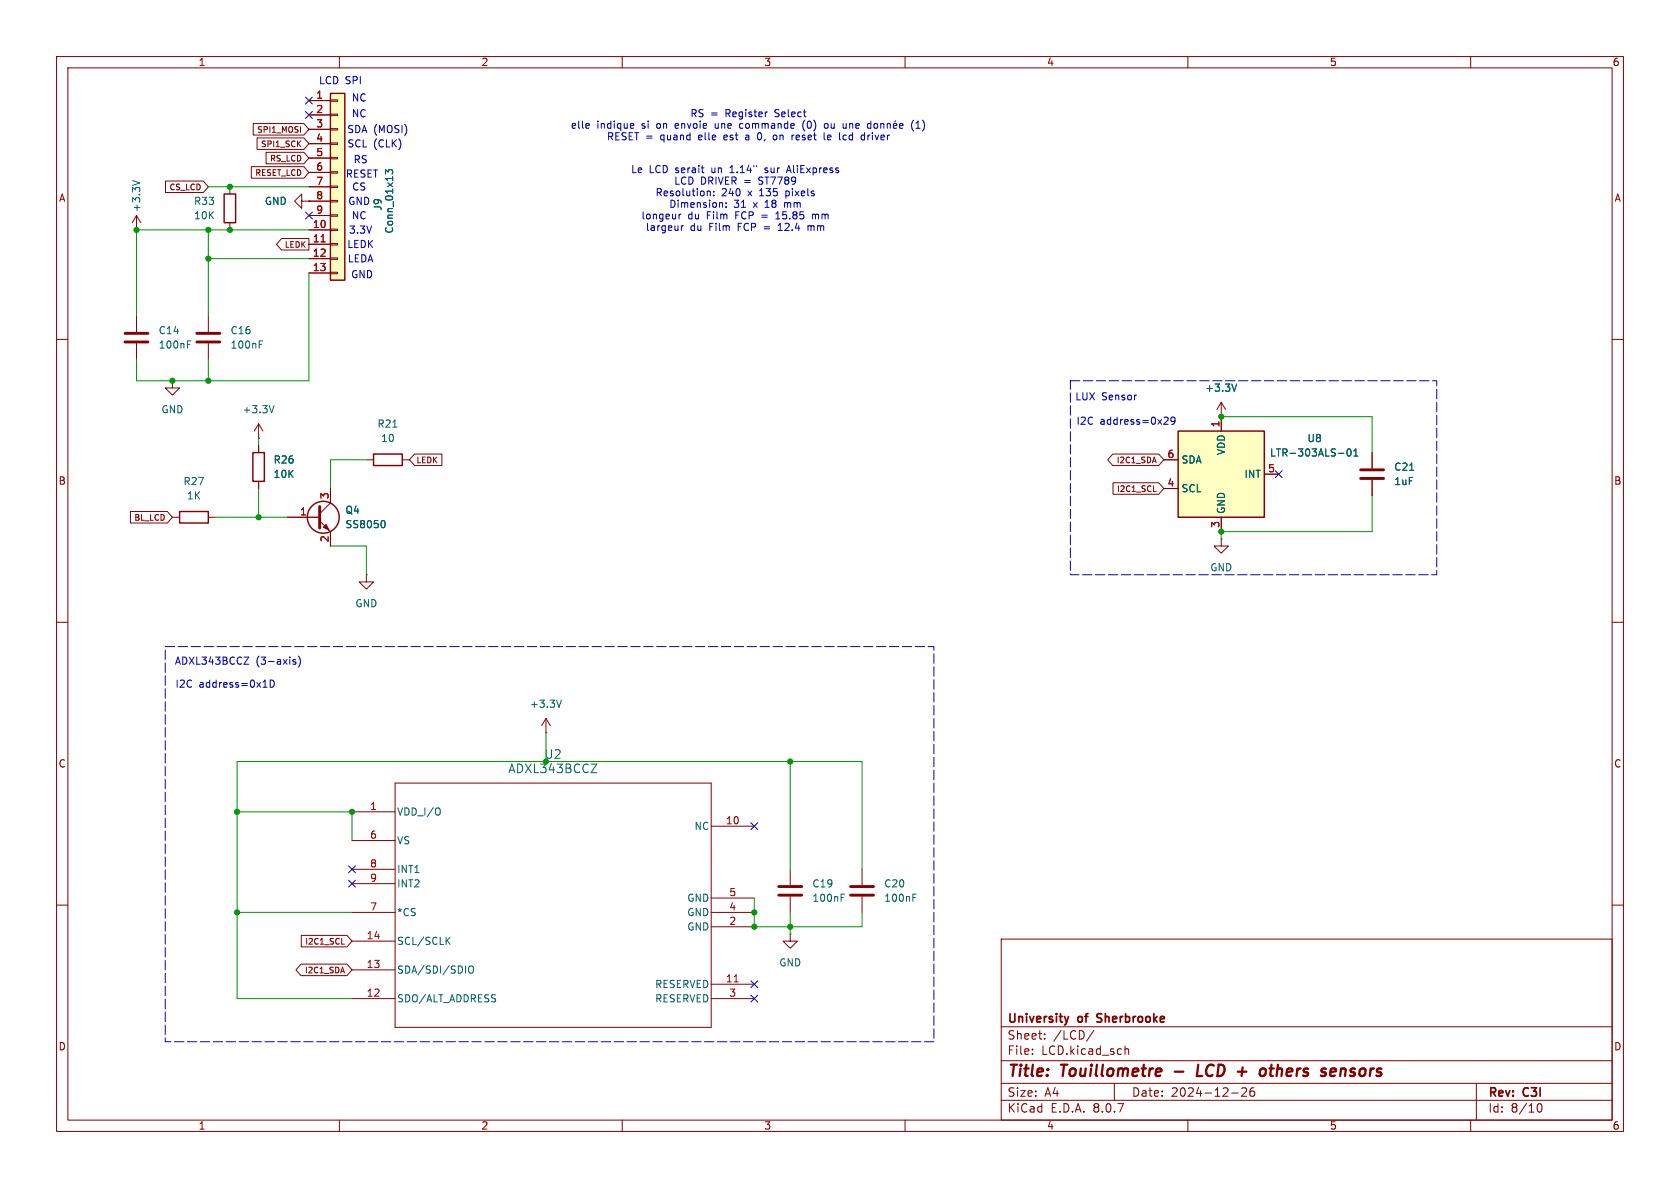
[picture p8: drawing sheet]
<svg xmlns="http://www.w3.org/2000/svg" width="297mm" height="210mm" viewBox="0 0 297 210" stroke-linecap="round" stroke-linejoin="round" font-family="sans-serif">
<g fill="none" stroke="#840000" stroke-width=".18">
<path d="M10 10h277v190h-277zM12 12h273v186h-273zM60 10v2M110 10v2M160 10v2M210 10v2M260 10v2M24.1 38.1v2.5M24.1 38.1l-.7 1.3M24.1 38.1l.8 1.3M40.6 33v1.3M40.6 39.4v1.2"/>
<path d="M53.3 35.6v-1.3l-1.2 1.3 1.2 1.2v-1.2h1.3M54.6 35.6h.1M24.1 40.6h.1M24.1 55.9v2.8M36.8 55.9v2.8M10 60h2M24.1 60.7v2.8M30.5 67.3v1.3h1.2l-1.2 1.3-1.3-1.3h1.3M30.5 67.3h.1M36.8 60.7v2.8M45.7 77.5h.1M45.7 74.9v2.6"/>
<path d="M45.7 78.7v1.3M45.7 74.9l-.7 1.3M45.7 74.9l.8 1.3M285 60h2M30.5 91.4h1.2M36.8 91.4h1.3M45.7 85.1v1.3M50.8 91.4h5.7M56.5 92.1l1.9 1.9v2.5M58.4 86.4v2.5l-1.9 1.9M64.8 81.3h1.2M71.1 81.3h1.3"/>
<path d="M10 110h2M64.8 101.6v1.3h1.2l-1.2 1.2-1.3-1.2h1.3M64.8 101.6h.1M285 110h2M10 160h2M177 166h108v32h-108zM285 160h2M60 198v2M110 198v2M160 198v2M177 194.5h108M177 191.5h108"/>
<path d="M177 187.5h108M177 181.5h108M182.5 186.3v.1M182.5 185.5v.1M184.7 183.6v.1M184.7 182.8v.1M193.4 182.1l-1.3 2M197 191.5v3M198.9 184.9v1.5M198.9 185.5l.2-.1 .4 .1v.9M210 198v2M217.7 193.2h1.2"/>
<path d="M219.5 192.4l.6-.1 .2 .1 .1 .3-.9 1.1h.9M221.7 192.3a.59 .59 0 0 0-.7 .6v.6l.1 .2 .4 .1 .2-.1 .1-.5-.1-.3h-.5l-.2 .3M260 198v2M261 191.5v6.5M271.7 195.7l.2-.5 .2-.1a.81 .81 0 0 1 .6 .6 .81 .81 0 0 1-.3 .8h-.4l-.3-.5"/>
</g>
<path d="M207.7 189.4h1.5M211.8 188.2l-.2 2h.9M218.8 189.4h1.5M224.4 188.9h.8M224.8 188.2l-.2 1.7v.2l.4 .1M235.6 188.9l.5 .1 .1 .4-1 .1M236 190.1l-.6 .1" fill="none" stroke="#840000" stroke-width=".4"/>
<path d="M188.9 179.7l-.3 1M194 179.3v.5M193.9 180.6l.2 .1" fill="none" stroke="#840000" stroke-width=".3"/>
<g fill="none" stroke="#840000" stroke-width=".25">
<path d="M39.6 34.3h2.1v5.1h-2.1zM31.7 90.4h5.1v2.1h-5.1zM44.7 80h2v5.1h-2zM66 80.3h5.1v2h-5.1z"/>
<circle cx="57.1" cy="91.4" r="2.82"/>
</g>
<path d="M23.4 31.9l1.3 .4M33.1 60.9h.5M33.1 60.3h.6M45.8 60.9h.5M45.8 60.3h.6M48.4 71.7l-.4 1.3M69.5 75.5h.7M67.8 92a.79 .79 0 0 1 0 1.3" fill="none" stroke="#006464" stroke-width=".18"/>
<path d="M22.1 58.9h4.1M34.8 58.9h4.1M22.1 60.5h4.1M34.8 60.5h4.1M56.5 89.5v3.8" fill="none" stroke="#840000" stroke-width=".51"/>
<path d="M57.1 93.2l.6-.5 .5 1z" fill="#840000" stroke="#840000" stroke-width=".18"/>
<path d="M58.4 16.5h2.6v33h-2.6z" fill="#ffffc2"/>
<g fill="none" stroke="#840000" stroke-width=".18">
<path d="M54.6 17.8h3.8M58.4 17.7h1.3v.2h-1.3zM54.6 20.3h3.8M54.6 22.9h3.8M54.6 25.4h3.8M54.6 27.9h3.8M54.6 30.5h3.8M54.6 33h3.8M54.6 35.6h3.8M54.6 38.1h3.8M58.4 38h1.3v.2h-1.3zM58.4 35.4h1.3v.3h-1.3z"/>
<path d="M58.4 32.9h1.3v.2h-1.3zM58.4 30.4h1.3v.2h-1.3zM58.4 27.8h1.3v.3h-1.3zM58.4 25.3h1.3v.2h-1.3zM58.4 22.7h1.3v.3h-1.3zM58.4 20.2h1.3v.2h-1.3zM54.6 40.6h3.8M54.6 43.2h3.8M54.6 45.7h3.8M54.6 48.3h3.8M58.4 48.1h1.3v.3h-1.3zM58.4 45.6h1.3v.2h-1.3z"/>
<path d="M58.4 43.1h1.3v.2h-1.3zM58.4 40.5h1.3v.3h-1.3zM215.9 73.7h.1M215.9 71.1l-.8 1.3M215.9 71.1v2.6M215.9 71.1l.8 1.3M215.9 95.3v1.2h1.3l-1.3 1.3-1.3-1.3h1.3M215.9 95.3h.1"/>
</g>
<path d="M58.4 16.5h2.6v33h-2.6z" fill="none" stroke="#840000" stroke-width=".25"/>
<path d="M56.8 42.8h.7" fill="none" stroke="#a90000" stroke-width=".18"/>
<path d="M68.1 30.8v-.8l.5 .4 .1-.4h.6l.1 .2-.1 .6M218.6 67.9l-.4 1.3" fill="none" stroke="#006464" stroke-width=".18"/>
<path d="M208.3 76.2h15.2v15.2h-15.2z" fill="#ffffc2"/>
<path d="M208.3 76.2h15.2v15.2h-15.2z" fill="none" stroke="#840000" stroke-width=".25"/>
<g fill="none" stroke="#840000" stroke-width=".18">
<path d="M54.6 17.8h3.8M29.3 32h6.6l.9 1-.9 1h-6.6zM44.4 29.5h9.3l.9 1-.9 1h-9.3zM44.8 21.8h8.9l.9 1.1-.9 1h-8.9zM45.4 24.4h8.3l.9 1-.9 1h-8.3zM47 26.9h6.7l.9 1-.9 1.1h-6.7zM54.6 35.6h.1M54.6 20.3h3.8M54.6 22.9h3.8M54.6 25.4h3.8M54.6 27.9h3.8M54.6 30.5h3.8"/>
<path d="M54.6 33h3.8M54.6 35.6h3.8M54.6 38.1h3.8M49.8 42.2h4.8v2h-4.8l-.9-1zM54.6 40.6h3.8M54.6 43.2h3.8M54.6 45.7h3.8M54.6 48.3h3.8M45.7 78.7v1.3M215.9 73.7h.1M215.9 73.7v2.5M23.1 90.4h6.5l.9 1-.9 1.1h-6.5z"/>
<path d="M45.7 85.1v1.3M50.8 91.4h5.7M58.4 86.4v2.5M58.4 94v2.5M73.3 80.3h4.8v2h-4.8l-.9-1zM196.7 80.3h8.2l.8 1-.8 1h-8.2l-.9-1zM196.8 85.3h8.1l.8 1.1-.8 1h-8.1zM203.9 86.9h.5M205.7 86.4h2.6M205.7 81.3h2.6M215.9 91.4v2.6M223.5 83.8h2.6"/>
<path d="M242.6 80v2.8M242.6 84.8v2.8M69.8 138.4h55.9v43.2h-55.9zM96.5 129.5h.1M96.5 127l-.7 1.3M96.5 127v2.5M96.5 127l.8 1.3M62.2 143.5h7.6M62.2 148.6h7.6M62.2 153.7h7.6M62.2 156.2h7.6M125.7 146.1h7.6"/>
<path d="M125.7 158.8h7.6M139.7 153.7v2.8M139.7 158.5v2.8M152.4 153.7v2.8M152.4 158.5v2.8M53.2 170.4h8.1l.9 1.1-.9 1h-8.1l-.9-1zM53.3 165.4h8l.9 1-.9 1h-8zM60.4 166.9h.5M62.2 176.5h7.6M62.2 171.5h7.6M62.2 166.4h7.6M62.2 161.3h7.6"/>
<path d="M125.7 174h7.6M125.7 176.5h7.6M125.7 163.8h7.6M125.7 161.3h7.6M139.7 165.1v1.3h1.3l-1.3 1.2-1.3-1.2h1.3M139.7 165.1h.1"/>
</g>
<g fill="none" stroke="#006464" stroke-width=".18">
<path d="M68.1 30.8v-.8l.5 .4 .1-.4h.6l.1 .2-.1 .6M218.6 67.9l-.4 1.3M238.3 79.4h.1a.68 .68 0 0 1 .5 .6 .68 .68 0 0 1-.5 .6 .84 .84 0 0 1-.1-1.2zM239.3 79.7l.4-.3v1.2M67.8 92a.79 .79 0 0 1 0 1.3M236.6 80.1h1M239.3 80.6h.8M249.2 83.1h.7M99.2 123.8l-.4 1.2M104.5 135.1h1l-1 1.5h1M77.6 142.9a.9 .9 0 0 1 0 1.1M148.7 158.7h.4"/>
<path d="M148.7 158.1h.6M161.4 158.7h.4M161.4 158.1h.6M79 166.2l.6 .7M79.6 165.7l-.7 .7M83 170.8h.1a.43 .43 0 0 1 .6 .4v.4a.42 .42 0 0 1-.4 .4 .42 .42 0 0 1-.5-.4v-.4z"/>
</g>
<path d="M240.5 84.6h4.1M240.5 83.1h4.1M137.7 158.2h4M137.7 156.7h4M150.4 158.2h4M150.4 156.7h4" fill="none" stroke="#840000" stroke-width=".51"/>
<path d="M56.8 42.8h.7M129.8 173.6h.7" fill="none" stroke="#a90000" stroke-width=".18"/>
<g fill="none" stroke="#0000c2" stroke-width=".18">
<path d="M135.5 19.8h.2M104 21.8l.2 .3-.6 .2M104.1 22.6l-.1 .1M111.6 21.8l.4 .1v.2l-.6 .2M112 22.6l-.4 .1M120 37.9v.8M120.4 37.9l-.4 .2M120.5 39.9v.8M120.8 39.9l-.3 .2M124 29.7h.5M124.3 30.5h.2M125.1 33.8h.4l.1 .8"/>
<path d="M126.2 34.5v.1M126.2 33.8v.1M126.4 21.8v.7l.2 .2M127.4 35.8l.4 .2v.7M128.4 36.5v.2M128.4 35.9v.1M129.1 30.5h.7M129.2 29.6h-.1M130.9 21.9l-.2 .5 .2 .2 .3 .1M132 24.2l-.2 .2 .2 .3M132 23.9h-.2M134 24.5l.3 .2"/>
<path d="M134 23.6v.1M135.2 30.5h.1M135.4 29.7l-.2 .2 .2 .2M136.7 24.5l.2 .2h.3M137.2 38.7h.7M137.2 23.9h-.3l-.2 .2M137.4 37.6l-.2 .2M137.8 39.7l-.2 .1M139.1 30.2h.7M139.5 29.3l-.5 1.2M140.4 23.9h-.3M140.8 23.9v.8"/>
<path d="M141.3 24.2l-.6 .1M142.1 21.5a1.47 1.47 0 0 0 .2 1.7M142.8 39.9v.8M143.2 39.9l-.4 .1M143.6 37.9v.8M144 37.9l-.4 .1M145.7 24.5l.2 .2M145.8 22l.2-.2 .3 .2 .1 .4-.1 .2-.3 .1-.2-.1zM146.7 23.9h-.2l-.2 .2 .1 .6h.3M146.9 24.2l-.6 .1M149 24.5l.3 .2h.3M149.6 21.8v.9"/>
<path d="M149.6 22.6l-.2 .1M149.6 23.9h-.3l-.3 .2M152.7 23.9h.1M152.8 23.5v1.2M152.8 24.7h-.1M153.4 23.9v.8M153.7 23.9l-.3 .2M154.6 21.9l.3-.1 .3 .3v.3l-.3 .3-.3-.1-.1-.2zM155.7 22l.2-.2 .3 .1 .1 .8M155.7 21.8v.9M156.9 22l.1-.2 .3 .1 .1 .8M156.9 21.8v.9"/>
<path d="M157.9 22.3l.6-.2v-.2l-.4-.1-.2 .2 .1 .6h.5M158.4 21.4l-.2 .1M159 22.3l.6-.2v-.2l-.4-.1-.2 .2 .1 .6h.5M161.5 21.2a1.46 1.46 0 0 0 0 2M161.9 22.7h.8M161.9 21.8l.4-.4v1.3M137.6 40.7h.7M206 73.7l.4 .1 .1 .3-.8 .9h.8M207.7 74.3l-.2 .2h-.3l-.2-.2 .1-.5 .4-.1 .2 .2a.84 .84 0 0 1-.3 1.1h-.3M43.1 116.2h.9l-.9 1.2h.9M52.3 116.6h-.3l-.2 .2v.1l.5 .2v.3h-.5M52.7 116a1.46 1.46 0 0 1 0 1.9"/>
<path d="M46.5 121.5h.7M47.8 120.2a.64 .64 0 0 1 .7 .7 .64 .64 0 0 1-.7 .6z"/>
</g>
<path d="M189.2 67.3h64.8v34.3h-64.8zM29.2 114.3h135.9v69.9h-135.9z" fill="none" stroke="#0000c2" stroke-width=".18" stroke-dasharray="1.7 .6"/>
<g fill="none" stroke="#009600" stroke-width=".18">
<path d="M36.8 33h17.8M36.8 40.6v15.3M36.8 45.7h17.8M54.6 48.3v19h-30.5v-3.8M54.6 40.6h-30.5v15.3M36.8 63.5v3.8M45.7 77.5v1.2M215.9 73.7h26.7v6.3M38.1 91.4h12.7M45.7 86.4v5M58.4 96.5h6.4v5.1M64.8 81.3h-6.4v5.1"/>
<path d="M242.6 87.6v6.4h-26.7v1.3M96.5 129.5v5.1M139.7 134.6v19.1M41.9 143.5h20.3v5.1M133.3 158.8v5h19.1v-2.5M152.4 153.7v-19.1h-110.5v41.9h20.3M41.9 161.3h20.3M139.7 161.3v3.8"/>
</g>
<g fill="none" stroke="#000084" stroke-width=".18">
<path d="M54 19.7l1.2 1.2M54 17.2l1.2 1.2M55.2 19.7l-1.2 1.2M55.2 17.2l-1.2 1.2M54 37.5l1.2 1.2M55.2 37.5l-1.2 1.2M225.5 83.2l1.2 1.2M226.7 83.2l-1.2 1.2M61.6 153.1l1.2 1.2M61.6 155.6l1.2 1.2M62.8 153.1l-1.2 1.2M62.8 155.6l-1.2 1.2"/>
<path d="M132.7 145.4l1.3 1.3M134 145.4l-1.3 1.3M132.7 175.9l1.3 1.2M132.7 173.4l1.3 1.2M134 175.9l-1.3 1.2M134 173.4l-1.3 1.2"/>
</g>
<g fill="#009600" stroke="#009600" stroke-width=".18">
<circle cx="139.7" cy="163.8" r=".46"/>
<circle cx="133.3" cy="163.8" r=".46"/>
<circle cx="133.3" cy="161.3" r=".46"/>
<circle cx="139.7" cy="134.6" r=".46"/>
<circle cx="24.1" cy="40.6" r=".46"/>
<circle cx="40.6" cy="33" r=".46"/>
<circle cx="36.8" cy="45.7" r=".46"/>
<circle cx="36.8" cy="40.6" r=".46"/>
<circle cx="40.6" cy="40.6" r=".46"/>
<circle cx="36.8" cy="67.3" r=".46"/>
<circle cx="30.5" cy="67.3" r=".46"/>
<circle cx="45.7" cy="91.4" r=".46"/>
<circle cx="41.9" cy="161.3" r=".46"/>
<circle cx="62.2" cy="143.5" r=".46"/>
<circle cx="41.9" cy="143.5" r=".46"/>
<circle cx="215.9" cy="94" r=".46"/>
<circle cx="215.9" cy="73.7" r=".46"/>
</g>
<g font-size="2.8" fill="#840000">
<text x="178" y="190.9">Title:</text>
<text x="187.7" y="190.9">Touillometre</text>
<text x="213.3" y="190.9">LCD</text>
<text x="221.2" y="190.9">+</text>
<text x="226" y="190.9">others</text>
<text x="237.7" y="190.9">sensors</text>
</g>
<text font-size="2.1" fill="#006464" x="89.8" y="136.9">ADXL343BCCZ</text>
<text font-size="2.1" fill="#009600" x="96.2" y="134.3">U2</text>
<g font-size="2.1" fill="#840000">
<text x="178" y="184">Sheet:</text>
<text x="178" y="181.2">University</text>
<text x="186.2" y="184">/LCD/</text>
<text x="190.7" y="181.2">of</text>
<text x="194.6" y="181.2">Sherbrooke</text>
<text x="178" y="186.7">File:</text>
<text x="184.1" y="186.7">LCD.kicad_sch</text>
<text x="178" y="196.9">KiCad</text>
<text x="178" y="194.1">Size:</text>
<text x="184.7" y="194.1">A4</text>
<text x="185.7" y="196.9">E.D.A.</text>
<text x="193.3" y="196.9">8.0.7</text>
<text x="200" y="194.1">Date:</text>
<text x="207" y="194.1">2024-12-26</text>
<text x="263" y="194.3">Rev:</text>
<text x="263" y="196.9">Id:</text>
<text x="267.1" y="196.9">8/10</text>
<text x="269.4" y="194.3">C3I</text>
</g>
<g font-size="1.8" fill="#840000">
<text x="35" y="11.9">1</text>
<text x="85" y="11.9">2</text>
<text x="135" y="11.9">3</text>
<text x="185" y="11.9">4</text>
<text x="235" y="11.9">5</text>
<text x="285" y="11.9">6</text>
<text x="10.3" y="35.9">A</text>
<text x="285.3" y="35.9">A</text>
<text x="10.3" y="85.9">B</text>
<text x="285.3" y="85.9">B</text>
<text x="10.3" y="135.9">C</text>
<text x="285.3" y="135.9">C</text>
<text x="10.3" y="185.9">D</text>
<text x="285.3" y="185.9">D</text>
<text x="35" y="199.9">1</text>
<text x="85" y="199.9">2</text>
<text x="135" y="199.9">3</text>
<text x="185" y="199.9">4</text>
<text x="235" y="199.9">5</text>
<text x="285" y="199.9">6</text>
</g>
<g font-size="1.8" fill="#a90000">
<text x="55.8" y="17.5">1</text>
<text x="55.8" y="20.1">2</text>
<text x="55.8" y="22.6">3</text>
<text x="55.8" y="25.1">4</text>
<text x="55.8" y="27.7">5</text>
<text x="55.8" y="30.2">6</text>
<text x="55.8" y="32.8">7</text>
<text x="55.8" y="35.3">8</text>
<text x="55.2" y="40.4">10</text>
<text x="55.8" y="37.8">9</text>
<text x="55.2" y="42.9">11</text>
<text x="55.2" y="45.5">12</text>
<text x="55.2" y="48">13</text>
<text x="215.6" y="75.6" transform="rotate(-90 215.6 75.6)">1</text>
<text x="206.3" y="81">6</text>
<text x="224.1" y="83.6">5</text>
<text x="58.2" y="88.3" transform="rotate(-90 58.2 88.3)">3</text>
<text x="206.3" y="86.1">4</text>
<text x="53" y="91.2">1</text>
<text x="58.2" y="96" transform="rotate(-90 58.2 96)">2</text>
<text x="215.6" y="93.4" transform="rotate(-90 215.6 93.4)">3</text>
<text x="65.3" y="143.3">1</text>
<text x="65.3" y="148.3">6</text>
<text x="128.2" y="145.8">10</text>
<text x="65.3" y="153.4">8</text>
<text x="65.3" y="156">9</text>
<text x="65.3" y="161">7</text>
<text x="128.8" y="161">4</text>
<text x="128.8" y="158.5">5</text>
<text x="64.7" y="166.1">14</text>
<text x="128.8" y="163.6">2</text>
<text x="64.7" y="171.2">13</text>
<text x="128.2" y="173.7">11</text>
<text x="64.7" y="176.3">12</text>
<text x="128.8" y="176.3">3</text>
</g>
<g font-size="1.8" fill="#0000c2">
<text x="56.3" y="15.1">LCD SPI</text>
<text x="61.3" y="23.7">SDA (MOSI)</text>
<text x="62.1" y="18.1">NC</text>
<text x="62.1" y="20.9">NC</text>
<text x="100.8" y="23">elle</text>
<text x="105.5" y="23">indique</text>
<text x="113.6" y="23">si</text>
<text x="116.4" y="23">on</text>
<text x="119.8" y="23">envoie</text>
<text x="122" y="20.9">RS =</text>
<text x="127" y="23">une</text>
<text x="128.3" y="20.9">Register</text>
<text x="131.6" y="23">commande</text>
<text x="137.3" y="20.9">Select</text>
<text x="142.9" y="23">(0)</text>
<text x="147" y="23">ou</text>
<text x="150.5" y="23">une</text>
<text x="163" y="23">(1)</text>
<text x="61.3" y="26.3">SCL (CLK)</text>
<text x="62.4" y="29.1">RS</text>
<text x="107.2" y="25">RESET =</text>
<text x="116.9" y="25">quand</text>
<text x="123.8" y="25">elle</text>
<text x="128.4" y="25">est</text>
<text x="132.5" y="25">a</text>
<text x="134.8" y="25">0,</text>
<text x="137.8" y="25">on</text>
<text x="141.2" y="25">reset</text>
<text x="147.1" y="25">le</text>
<text x="150" y="25">lcd</text>
<text x="154.1" y="25">driver</text>
<text x="61" y="31.6">RESET</text>
<text x="62.2" y="33.9">CS</text>
<text x="111.5" y="30.8">Le</text>
<text x="114.8" y="30.8">LCD serait</text>
<text x="115.8" y="34.9">Resolution:</text>
<text x="119.1" y="32.9">LCD DRIVER =</text>
<text x="126.1" y="30.8">un</text>
<text x="127.5" y="34.9">240</text>
<text x="129.5" y="30.8">1.14&quot;</text>
<text x="132.3" y="34.9">x</text>
<text x="134.4" y="32.9">ST7789</text>
<text x="134.5" y="34.9">135</text>
<text x="135.9" y="30.8">sur</text>
<text x="139.3" y="34.9">pixels</text>
<text x="140" y="30.8">AliExpress</text>
<text x="61.5" y="36.4">GND</text>
<text x="61.6" y="41.5">3.3V</text>
<text x="62.1" y="39">NC</text>
<text x="113.3" y="39">longeur</text>
<text x="114.1" y="41">largeur</text>
<text x="118.2" y="36.9">Dimension:</text>
<text x="121.6" y="39">du</text>
<text x="122" y="41">du</text>
<text x="125.1" y="39">Film</text>
<text x="125.5" y="41">Film</text>
<text x="129.7" y="36.9">31</text>
<text x="130.3" y="39">FCP</text>
<text x="130.7" y="41">FCP</text>
<text x="133.3" y="36.9">x</text>
<text x="135.1" y="39">=</text>
<text x="135.5" y="41">=</text>
<text x="135.5" y="36.9">18</text>
<text x="137.8" y="39">15.85</text>
<text x="138.2" y="41">12.4</text>
<text x="139.1" y="36.9">mm</text>
<text x="143.7" y="41">mm</text>
<text x="144.4" y="39">mm</text>
<text x="61.3" y="44">LEDK</text>
<text x="61.4" y="46.6">LEDA</text>
<text x="62" y="49.4">GND</text>
<text x="190" y="71">LUX</text>
<text x="194.7" y="71">Sensor</text>
<text x="190.2" y="75.3">I2C</text>
<text x="194.5" y="75.3">address=0x29</text>
<text x="30.8" y="117.7">ADXL343BCCZ</text>
<text x="45.2" y="117.7">(3-axis)</text>
<text x="30.9" y="121.8">I2C</text>
<text x="35.2" y="121.8">address=0x1D</text>
</g>
<g font-size="1.8" fill="#006464">
<text x="25" y="37.6" transform="rotate(-90 25 37.6)">+3.3V</text>
<text x="34.2" y="36.4">R33</text>
<text x="34.2" y="39">10K</text>
<text x="46.7" y="36.4">GND</text>
<text x="67.7" y="37.3" transform="rotate(-90 67.7 37.3)">J9</text>
<text x="69.7" y="41.4" transform="rotate(-90 69.7 41.4)">Conn_01x13</text>
<text x="27.9" y="59.3">C14</text>
<text x="40.6" y="59.3">C16</text>
<text x="27.9" y="61.8">100nF</text>
<text x="40.6" y="61.8">100nF</text>
<text x="213" y="69.4">+3.3V</text>
<text x="28.4" y="73.3">GND</text>
<text x="42.8" y="73.3">+3.3V</text>
<text x="66.6" y="75.8">R21</text>
<text x="48.3" y="82.1">R26</text>
<text x="67.3" y="78.3">10</text>
<text x="208.8" y="82.1">SDA</text>
<text x="216.8" y="80.5" transform="rotate(-90 216.8 80.5)">VDD</text>
<text x="224.4" y="80.9">LTR-303ALS-01</text>
<text x="231" y="78.4">U8</text>
<text x="246.4" y="83.4">C21</text>
<text x="32.3" y="86">R27</text>
<text x="32.9" y="88.5">1K</text>
<text x="48.3" y="84.7">10K</text>
<text x="208.8" y="87.2">SCL</text>
<text x="219.9" y="84.7">INT</text>
<text x="246.4" y="86">1uF</text>
<text x="61" y="91">Q4</text>
<text x="61" y="93.6">SS8050</text>
<text x="216.8" y="90.9" transform="rotate(-90 216.8 90.9)">GND</text>
<text x="213.9" y="101.2">GND</text>
<text x="62.7" y="107.5">GND</text>
<text x="93.6" y="125.3">+3.3V</text>
<text x="70.1" y="144.4">VDD_I/O</text>
<text x="70.1" y="149.5">VS</text>
<text x="122.7" y="146.9">NC</text>
<text x="70.1" y="154.5">INT1</text>
<text x="70.1" y="157.1">INT2</text>
<text x="121.4" y="159.6">GND</text>
<text x="143.5" y="159.6">100nF</text>
<text x="143.5" y="157.1">C19</text>
<text x="156.2" y="159.6">100nF</text>
<text x="156.2" y="157.1">C20</text>
<text x="70.1" y="167.2">SCL/SCLK</text>
<text x="70.1" y="162.2">*CS</text>
<text x="121.4" y="164.7">GND</text>
<text x="121.4" y="162.2">GND</text>
<text x="70.1" y="172.3">SDA/SDI/SDIO</text>
<text x="137.7" y="171">GND</text>
<text x="70.1" y="177.4">SDO/ALT_ADDRESS</text>
<text x="115.7" y="174.9">RESERVED</text>
<text x="115.7" y="177.4">RESERVED</text>
</g>
<g font-size="1.4" fill="#840000">
<text x="45.3" y="23.7">SPI1_MOSI</text>
<text x="46" y="26.2">SPI1_SCK</text>
<text x="47.6" y="28.7">RS_LCD</text>
<text x="29.8" y="33.8">CS_LCD</text>
<text x="45" y="31.3">RESET_LCD</text>
<text x="50.2" y="44">LEDK</text>
<text x="73.5" y="82.1">LEDK</text>
<text x="197.3" y="82.1">I2C1_SDA</text>
<text x="197.3" y="87.2">I2C1_SCL</text>
<text x="23.6" y="92.2">BL_LCD</text>
<text x="53.8" y="167.2">I2C1_SCL</text>
<text x="53.8" y="172.3">I2C1_SDA</text>
</g>
</svg>
